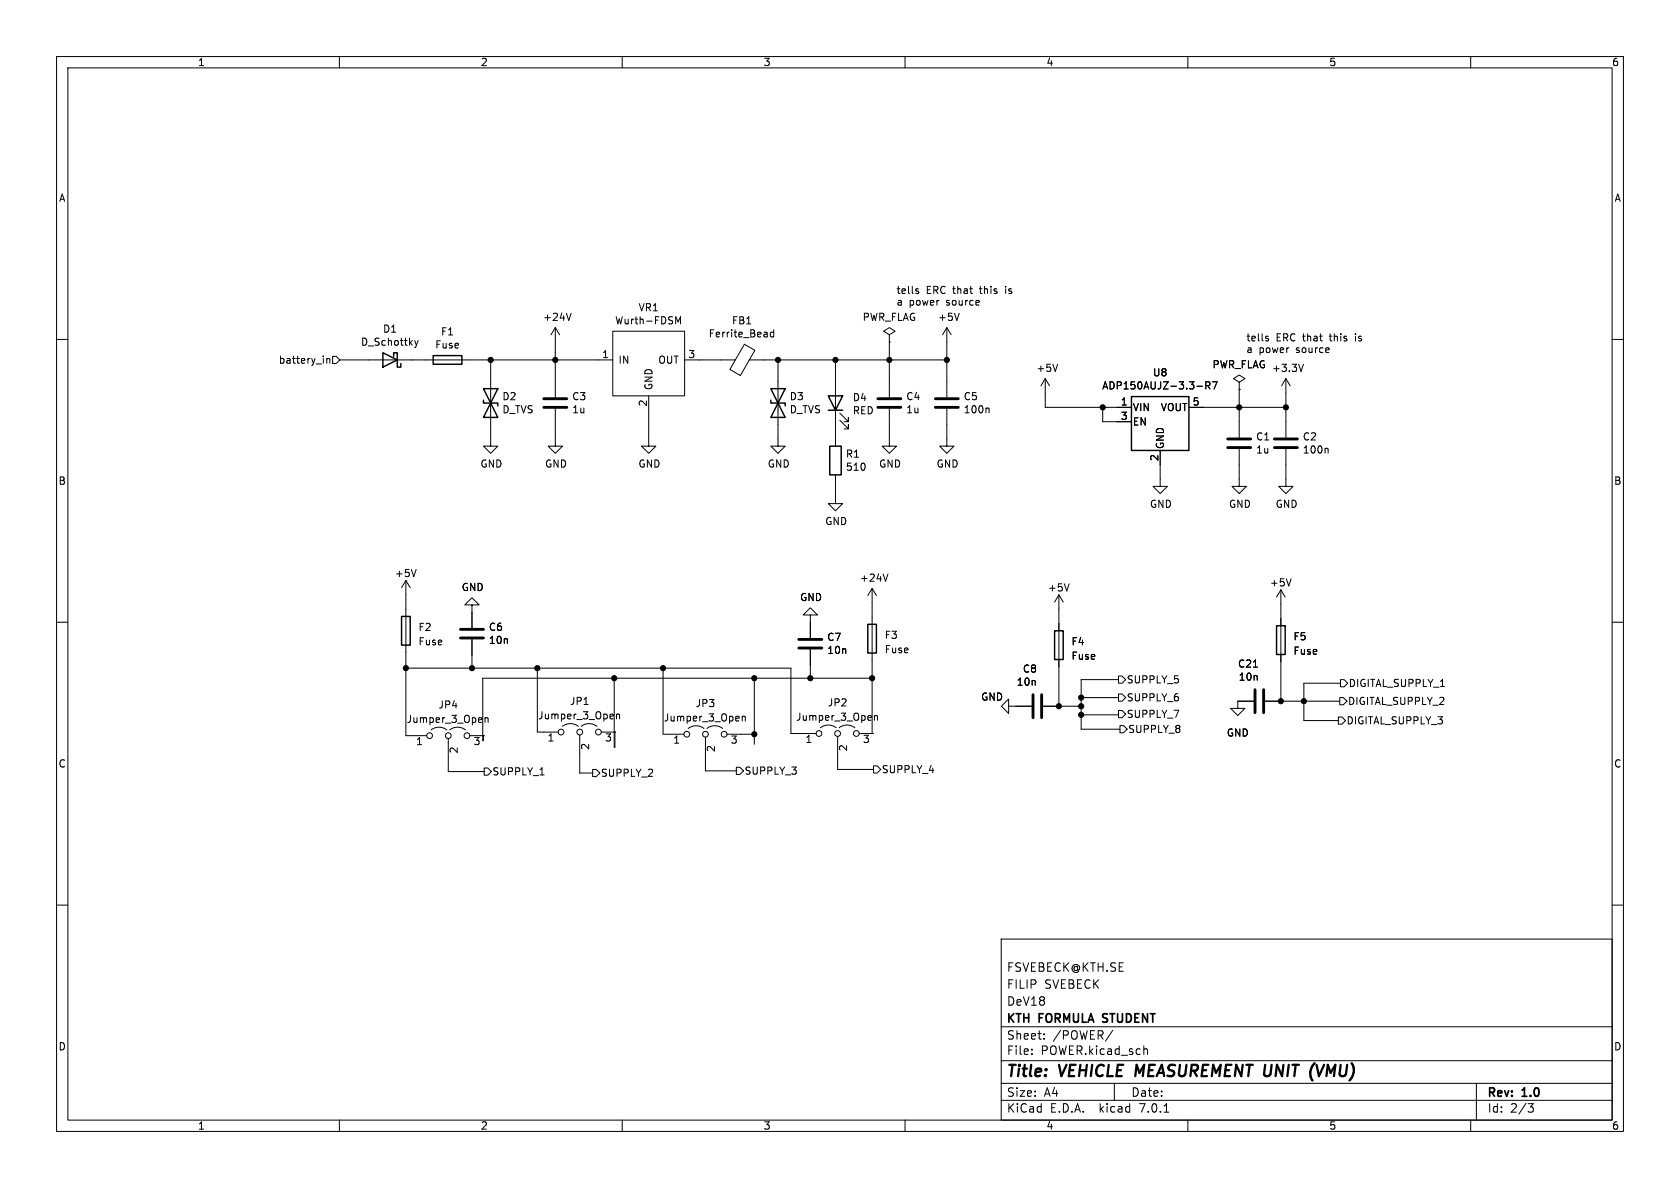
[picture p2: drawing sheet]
<svg xmlns="http://www.w3.org/2000/svg" width="297mm" height="210mm" viewBox="0 0 297 210" stroke-linecap="round" stroke-linejoin="round" font-family="sans-serif">
<g fill="none" stroke="#000" stroke-width=".18">
<path d="M10 10h277v190h-277zM12 12h273v186h-273zM60 10v2M110 10v2M160 10v2M210 10v2M260 10v2M10 60h2M98.2 57.9l-.8 1.3M98.2 57.9v12.3M98.2 57.9l.7 1.3M101 55.4l-.5 1.2"/>
<path d="M108.3 58.5h12.7v11.5h-12.7zM119.5 56l.4 .9 .4-.9v1.3M136.8 58.3v1.3M136.8 58.8l-.4-.1-.2 .3 .1 .5h.5M157.2 59.2l1-.7-1-.6-1 .6 1 .7v1.3M162.1 51.5h.3v.2l-.2 .2h-.2M162.1 51l.3 .1M167.4 57.9v12.3M167.4 57.9l-.8 1.3M167.4 57.9l.7 1.3M169.6 55.4l-.4 1.2M223.9 59.8l.3 .1 .1 .2-.2 .2h-.2"/>
<path d="M223.9 59.4l.3 .1M285 60h2M57.8 63.4v.8M57.8 63.5l.1-.1h.3l.1 .8M58.8 63h.6l.7 .6-.7 .7h-.6zM60.1 63.6h48.2M73.3 60.2l.3 .8M73.6 61l-.3 .5M73.9 60.2l-.3 .8M86.7 63.6v15.3h1.3l-1.3 1.2-1.2-1.2h1.2M98.2 72.3v6.6h1.2l-1.2 1.2-1.3-1.2h1.3M114.7 70v8.9h1.3l-1.3 1.2-1.3-1.2h1.3"/>
<path d="M121 63.6h9M131.6 60.9l1.9 1-2.6 4.5-1.9-1.1zM132.5 63.6h34.9M137.5 63.6v15.3h1.3l-1.3 1.2-1.2-1.2h1.2M147.7 63.6v15.3M148.5 74.3l1.5 1.5v-.7v.7h-.8M148.5 73l1.5 1.5v-.7v.7h-.8M157.2 60.5h.1M157.2 72.3v6.6h1.3l-1.3 1.2-1.2-1.2h1.2M157.2 60.5v9.7M167.4 72.3v6.6h1.3l-1.3 1.2-1.3-1.2h1.3M174.7 72.1l.2 .2v.7"/>
<path d="M184.8 66.9l-.8 1.3M184.8 66.9v5.1h15.2M184.8 66.9l.7 1.3M187 64.4l-.4 1.3M194.9 72v2.5h5.1M205.1 79.6v6.4h1.3l-1.3 1.2-1.3-1.2h1.3M210.2 72h17.1M211.6 68.3h1M213.2 68.2l.6-.1 .1-.2-.1-.3-.6-.1v1.3M213.5 68.2l.4 .6M214.3 67.5h.9l-.6 1.3M219.1 67.6l1-.7-1-.6-1 .6 1 .7v1.2"/>
<path d="M219.1 68.8h.1M219.1 79.4v6.6h1.2l-1.2 1.2-1.3-1.2h1.3M219.1 68.8v8.5M227.3 79.4v6.6h1.3l-1.3 1.2-1.2-1.2h1.2M227.3 66.9v10.4M227.3 66.9l-.7 1.3M227.3 66.9l.8 1.3M230.4 64.4l-.4 1.3M234.6 79.2l.2 .2v.7M147.7 83.9v5.1h1.3l-1.3 1.3-1.3-1.3h1.3M10 110h2M71.8 102.6v27.4h3.6"/>
<path d="M71.8 102.6l.7 1.3M71.8 102.6l-.8 1.3M71.8 118.1h68v11.6h4.5M73.6 100.7l-.5 1.2M83.4 106.9h-1.2l1.2-1.2 1.3 1.2h-1.3v4.1M83.4 113v5.1M95 118.1v11.3h3.7M108.6 119.9v12.2h.1v-2.7M117.2 118.1v11.7h3.7M133.3 119.9v11.7M143.3 108.7h-1.3l1.3-1.3 1.2 1.3h-1.2v4.1M143.3 114.8v5.1"/>
<path d="M154.2 104l-.8 1.3M154.2 104v25.7M154.2 104l.7 1.3M154.2 119.9h-68.9v11h.2v-.9M157 101.5l-.4 1.2M187.2 105.2v19.6M187.2 105.2l.8 1.2M187.2 105.2l-.8 1.2M189 103.2l-.4 1.3M197.7 119.5h.7l.6 .6-.6 .7h-.7zM226.4 104.3l.8 1.2M226.4 104.3v19.7"/>
<path d="M226.4 104.3l-.7 1.2M228.3 102.3l-.5 1.3M285 110h2M76.2 129a2.26 2.26 0 0 1 2.8 0M79.2 130.6v5.8h6.4M79.5 129a2.26 2.26 0 0 1 2.8 0M83.1 130h2.5M85.6 135.8h.6l.7 .6-.7 .6h-.6zM85.7 126.9v.8M85.7 127l.2-.1h.3l.1 .8M99.4 128.4a2.26 2.26 0 0 1 2.8 0M102.5 129.9v6.8h2.3"/>
<path d="M102.7 128.4a2.26 2.26 0 0 1 2.8 0M104.8 136h.6l.6 .7-.6 .6h-.6zM106.3 129.4h2.5M109 126.2v.9M109 126.4l.2-.2 .3 .1v.8M121.7 128.8a2.26 2.26 0 0 1 2.8 0M124.7 130.3v6h5.5M125 128.8a2.26 2.26 0 0 1 2.8 0M128.5 129.8h4.8M130.2 135.6h.6l.6 .7-.6 .6h-.6zM131.2 126.6v.9M131.2 126.7l.2-.1 .3 .1 .1 .8"/>
<path d="M145 128.7a2.26 2.26 0 0 1 2.8 0M148.1 130.2v5.8h6.3M148.3 128.7a2.26 2.26 0 0 1 2.8 0M151.9 129.7h2.5M154.4 135.4h.7l.6 .6-.6 .7h-.7zM154.6 126.5v.8M154.6 126.6l.2-.1h.3v.8M178.3 124.8v1.3l-1.3-1.3 1.3-1.2v1.2h4.1M184.4 124.8h6.7M191.1 123.3h6.6M197.7 122.7h.7l.6 .6-.6 .7h-.7zM197.7 125.6h.7l.6 .6-.6 .7h-.7z"/>
<path d="M197.7 120.1h-6.6v8.8h6.9M197.7 126.2v.2h-6.6M198 128.3h.6l.7 .6-.7 .6h-.6zM221.6 124h-2.8v1.2h-1.2l1.2 1.3 1.3-1.3h-1.3M223.6 124h13.3M236.6 126.7h.6l.7 .7-.7 .6h-.6zM236.9 123.3h.6l.6 .7-.6 .6h-.6zM237 120.1h.6l.7 .7-.7 .6h-.6zM237 120.8h-6.5v6.6h6.1M10 160h2M285 160h2M177 166h108v32h-108z"/>
<path d="M60 198v2M110 198v2M160 198v2M177 194.5h108M177 191.5h108M177 187.5h108M177 181.5h108M182.4 186.3v.1M182.4 185.5v.1M184.6 183.6v.1M184.6 182.8v.1M196.7 182.1l-1.3 2"/>
<path d="M197 191.5v3M202.3 185.5h.5l.1 .9M205.8 196.6h.8M210 198v2M260 198v2M261 191.5v6.5M270.1 195.1h1l-.5 .6 .4 .1 .1 .5-.3 .3h-.4"/>
<circle cx="75.9" cy="130" r=".51"/>
<circle cx="79.2" cy="130" r=".51"/>
<circle cx="82.6" cy="130" r=".51"/>
<circle cx="99.2" cy="129.4" r=".51"/>
<circle cx="102.5" cy="129.4" r=".51"/>
<circle cx="105.8" cy="129.4" r=".51"/>
<circle cx="121.4" cy="129.8" r=".51"/>
<circle cx="124.7" cy="129.8" r=".51"/>
<circle cx="128" cy="129.8" r=".51"/>
<circle cx="144.8" cy="129.7" r=".51"/>
<circle cx="148.1" cy="129.7" r=".51"/>
<circle cx="151.4" cy="129.7" r=".51"/>
</g>
<g fill="none" stroke="#000" stroke-width=".51">
<path d="M96.1 72h4.1M96.1 70.5h4.1M155.2 72h4.1M155.2 70.5h4.1M165.4 72h4M165.4 70.5h4M217 79.1h4.1M217 77.6h4.1M225.3 79.1h4.1M225.3 77.6h4.1M81.4 112.8h4.1M81.4 111.3h4.1"/>
<path d="M141.2 114.6h4.1M141.2 113h4.1M182.6 122.8v4.1M184.1 122.8v4.1M221.9 121.9v4.1M223.4 121.9v4.1"/>
</g>
<g fill="none" stroke="#000" stroke-width=".25">
<path d="M67.7 62.4l2.5 1.2-2.5 1.3zM69.6 63v-.6h.6v2.5h.7v-.6M76.6 62.9h5.1v1.5h-5.1zM85.5 70.7v.5h2.5v.6M85.5 68.7l2.5 5.1h-2.5l2.5-5.1zM136.3 70.7v.5h2.5v.6M136.3 68.7l2.5 5.1h-2.5l2.5-5.1zM146.4 70h2.6l-1.3 2.5zM146.4 72.5h2.6M146.7 78.9h2v5h-2zM200 70.1h10.2v9.5h-10.2zM71 109h1.5v5h-1.5z"/>
<path d="M153.4 110.4h1.5v5h-1.5zM186.4 111.5h1.6v5.1h-1.6zM225.7 110.6h1.5v5.1h-1.5z"/>
</g>
<g fill="#000" stroke="#000" stroke-width=".18">
<circle cx="86.7" cy="63.6" r=".46"/>
<circle cx="98.2" cy="63.6" r=".46"/>
<circle cx="137.5" cy="63.6" r=".46"/>
<circle cx="147.7" cy="63.6" r=".46"/>
<circle cx="157.2" cy="63.6" r=".46"/>
<circle cx="167.4" cy="63.6" r=".46"/>
<circle cx="194.9" cy="72" r=".46"/>
<circle cx="219.1" cy="72" r=".46"/>
<circle cx="227.3" cy="72" r=".46"/>
<circle cx="71.8" cy="118.1" r=".46"/>
<circle cx="83.4" cy="118.1" r=".46"/>
<circle cx="95" cy="118.1" r=".46"/>
<circle cx="108.6" cy="119.9" r=".46"/>
<circle cx="117.2" cy="118.1" r=".46"/>
<circle cx="133.3" cy="119.9" r=".46"/>
<circle cx="143.3" cy="119.9" r=".46"/>
<circle cx="154.2" cy="119.9" r=".46"/>
<circle cx="133.3" cy="129.8" r=".46"/>
<circle cx="187.2" cy="124.8" r=".46"/>
<circle cx="191.1" cy="126.4" r=".46"/>
<circle cx="191.1" cy="124.8" r=".46"/>
<circle cx="191.1" cy="123.3" r=".46"/>
<circle cx="226.4" cy="124" r=".46"/>
<circle cx="230.5" cy="124" r=".46"/>
</g>
<g font-size="2.8">
<text x="178" y="190.8">Title:</text>
<text x="187.4" y="190.8">VEHICLE MEASUREMENT UNIT (VMU)</text>
</g>
<g font-size="2.1">
<text x="178" y="171.9">FSVEBECK@KTH.SE</text>
<text x="178" y="177.9">DeV18</text>
<text x="178" y="174.9">FILIP</text>
<text x="184.7" y="174.9">SVEBECK</text>
<text x="178" y="183.9">Sheet:</text>
<text x="178" y="181.1">KTH</text>
<text x="183.8" y="181.1">FORMULA STUDENT</text>
<text x="186.2" y="183.9">/POWER/</text>
<text x="178" y="186.6">File:</text>
<text x="184" y="186.6">POWER.kicad_sch</text>
<text x="178" y="196.8">KiCad</text>
<text x="178" y="194">Size:</text>
<text x="184.6" y="194">A4</text>
<text x="185.7" y="196.8">E.D.A.</text>
<text x="194.4" y="196.8">kicad</text>
<text x="200" y="194">Date:</text>
<text x="201.5" y="196.8">7.0.1</text>
<text x="263" y="194.2">Rev:</text>
<text x="263" y="196.8">Id:</text>
<text x="267" y="196.8">2/3</text>
<text x="269.2" y="194.2">1.0</text>
</g>
<g font-size="1.8">
<text x="35" y="11.8">1</text>
<text x="85" y="11.8">2</text>
<text x="135" y="11.8">3</text>
<text x="185" y="11.8">4</text>
<text x="235" y="11.8">5</text>
<text x="285" y="11.8">6</text>
<text x="10.4" y="35.8">A</text>
<text x="285.4" y="35.8">A</text>
<text x="158.5" y="52">tells</text>
<text x="163.8" y="52">ERC that</text>
<text x="173.4" y="52">this</text>
<text x="178" y="52">is</text>
<text x="67.7" y="59">D1</text>
<text x="77.9" y="59.4">F1</text>
<text x="95.9" y="56.9">+24V</text>
<text x="108.7" y="57.5">Wurth-FDSM</text>
<text x="112.8" y="55.2">VR1</text>
<text x="125.2" y="59.8">Ferrite_Bead</text>
<text x="129.3" y="57.5">FB1</text>
<text x="152.4" y="56.9">PWR_FLAG</text>
<text x="158.5" y="54.1">a</text>
<text x="160.7" y="54.1">power</text>
<text x="165.8" y="56.9">+5V</text>
<text x="167.3" y="54.1">source</text>
<text x="49.2" y="64.5">battery_in</text>
<text x="63.8" y="61.3">D_Schottky</text>
<text x="76.9" y="61.8">Fuse</text>
<text x="106.4" y="63.4">1</text>
<text x="109.3" y="64.5">IN</text>
<text x="116.3" y="64.5">OUT</text>
<text x="121.6" y="63.4">3</text>
<text x="183.2" y="65.9">+5V</text>
<text x="214.3" y="65.3">PWR_FLAG</text>
<text x="220.3" y="60.4">tells</text>
<text x="220.3" y="62.5">a</text>
<text x="222.6" y="62.5">power</text>
<text x="224.8" y="65.9">+3.3V</text>
<text x="225.6" y="60.4">ERC that</text>
<text x="229.2" y="62.5">source</text>
<text x="235.2" y="60.4">this</text>
<text x="239.8" y="60.4">is</text>
<text x="88.8" y="70.9">D2</text>
<text x="101.1" y="70.9">C3</text>
<text x="114.4" y="71.9" transform="rotate(-90 114.4 71.9)">2</text>
<text x="115.5" y="69" transform="rotate(-90 115.5 69)">GND</text>
<text x="139.6" y="70.9">D3</text>
<text x="150.7" y="71.1">D4</text>
<text x="160.2" y="70.9">C4</text>
<text x="170.3" y="70.9">C5</text>
<text x="194.8" y="69">ADP150AUJZ-3.3-R7</text>
<text x="198.1" y="71.8">1</text>
<text x="203.8" y="66.7">U8</text>
<text x="210.8" y="71.8">5</text>
<text x="88.8" y="73.2">D_TVS</text>
<text x="101.1" y="73.2">1u</text>
<text x="139.6" y="73.2">D_TVS</text>
<text x="150.7" y="73.4">RED</text>
<text x="160.2" y="73.2">1u</text>
<text x="170.3" y="73.2">100n</text>
<text x="198.1" y="74.3">3</text>
<text x="200.3" y="72.8">VIN</text>
<text x="200.3" y="75.4">EN</text>
<text x="205.1" y="72.8">VOUT</text>
<text x="84.9" y="82.8">GND</text>
<text x="96.3" y="82.8">GND</text>
<text x="112.8" y="82.8">GND</text>
<text x="135.7" y="82.8">GND</text>
<text x="149.5" y="81.1">R1</text>
<text x="149.5" y="83.4">510</text>
<text x="155.4" y="82.8">GND</text>
<text x="165.5" y="82.8">GND</text>
<text x="204.9" y="81.6" transform="rotate(-90 204.9 81.6)">2</text>
<text x="205.9" y="79.4" transform="rotate(-90 205.9 79.4)">GND</text>
<text x="222" y="78">C1</text>
<text x="222" y="80.3">1u</text>
<text x="230.3" y="78">C2</text>
<text x="230.3" y="80.3">100n</text>
<text x="10.3" y="85.8">B</text>
<text x="203.2" y="89.9">GND</text>
<text x="217.2" y="89.9">GND</text>
<text x="225.5" y="89.9">GND</text>
<text x="285.3" y="85.8">B</text>
<text x="145.8" y="93">GND</text>
<text x="69.8" y="102.2">+5V</text>
<text x="81.6" y="104.6">GND</text>
<text x="141.4" y="106.4">GND</text>
<text x="152" y="103">+24V</text>
<text x="185.2" y="104.7">+5V</text>
<text x="224.4" y="103.8">+5V</text>
<text x="73.9" y="111.7">F2</text>
<text x="86.4" y="111.7">C6</text>
<text x="86.4" y="114">10n</text>
<text x="146.2" y="113.4">C7</text>
<text x="156.3" y="113.1">F3</text>
<text x="228.6" y="113.3">F5</text>
<text x="73.9" y="114.2">Fuse</text>
<text x="146.2" y="115.8">10n</text>
<text x="156.3" y="115.6">Fuse</text>
<text x="180.8" y="119.1">C8</text>
<text x="189.4" y="114.2">F4</text>
<text x="189.4" y="116.8">Fuse</text>
<text x="218.8" y="118.2">C21</text>
<text x="228.6" y="115.9">Fuse</text>
<text x="77.5" y="125.4">JP4</text>
<text x="100.7" y="124.8">JP1</text>
<text x="122.9" y="125.2">JP3</text>
<text x="146.3" y="125">JP2</text>
<text x="173.4" y="124">GND</text>
<text x="179.7" y="121.4">10n</text>
<text x="199.2" y="124.1">SUPPLY_6</text>
<text x="199.2" y="121">SUPPLY_5</text>
<text x="218.9" y="120.5">10n</text>
<text x="238.3" y="124.8">DIGITAL_SUPPLY_2</text>
<text x="238.4" y="121.6">DIGITAL_SUPPLY_1</text>
<text x="71.8" y="128">Jumper_3_Open</text>
<text x="73.5" y="132">1</text>
<text x="83.7" y="132">3</text>
<text x="95.1" y="127.3">Jumper_3_Open</text>
<text x="96.7" y="131.3">1</text>
<text x="106.9" y="131.3">3</text>
<text x="117.3" y="127.7">Jumper_3_Open</text>
<text x="119" y="131.7">1</text>
<text x="129.1" y="131.7">3</text>
<text x="140.7" y="127.6">Jumper_3_Open</text>
<text x="142.3" y="131.6">1</text>
<text x="152.5" y="131.6">3</text>
<text x="199.2" y="127.1">SUPPLY_7</text>
<text x="199.5" y="129.7">SUPPLY_8</text>
<text x="216.8" y="130.4">GND</text>
<text x="238.1" y="128.2">DIGITAL_SUPPLY_3</text>
<text x="10.3" y="135.8">C</text>
<text x="81.2" y="133.3" transform="rotate(-90 81.2 133.3)">2</text>
<text x="87.1" y="137.2">SUPPLY_1</text>
<text x="104.4" y="132.6" transform="rotate(-90 104.4 132.6)">2</text>
<text x="106.2" y="137.5">SUPPLY_2</text>
<text x="126.6" y="133" transform="rotate(-90 126.6 133)">2</text>
<text x="131.6" y="137.1">SUPPLY_3</text>
<text x="150" y="132.9" transform="rotate(-90 150 132.9)">2</text>
<text x="155.9" y="136.8">SUPPLY_4</text>
<text x="285.3" y="135.8">C</text>
<text x="10.3" y="185.8">D</text>
<text x="285.3" y="185.8">D</text>
<text x="35" y="199.8">1</text>
<text x="85" y="199.8">2</text>
<text x="135" y="199.8">3</text>
<text x="185" y="199.8">4</text>
<text x="235" y="199.8">5</text>
<text x="285" y="199.8">6</text>
</g>
</svg>
